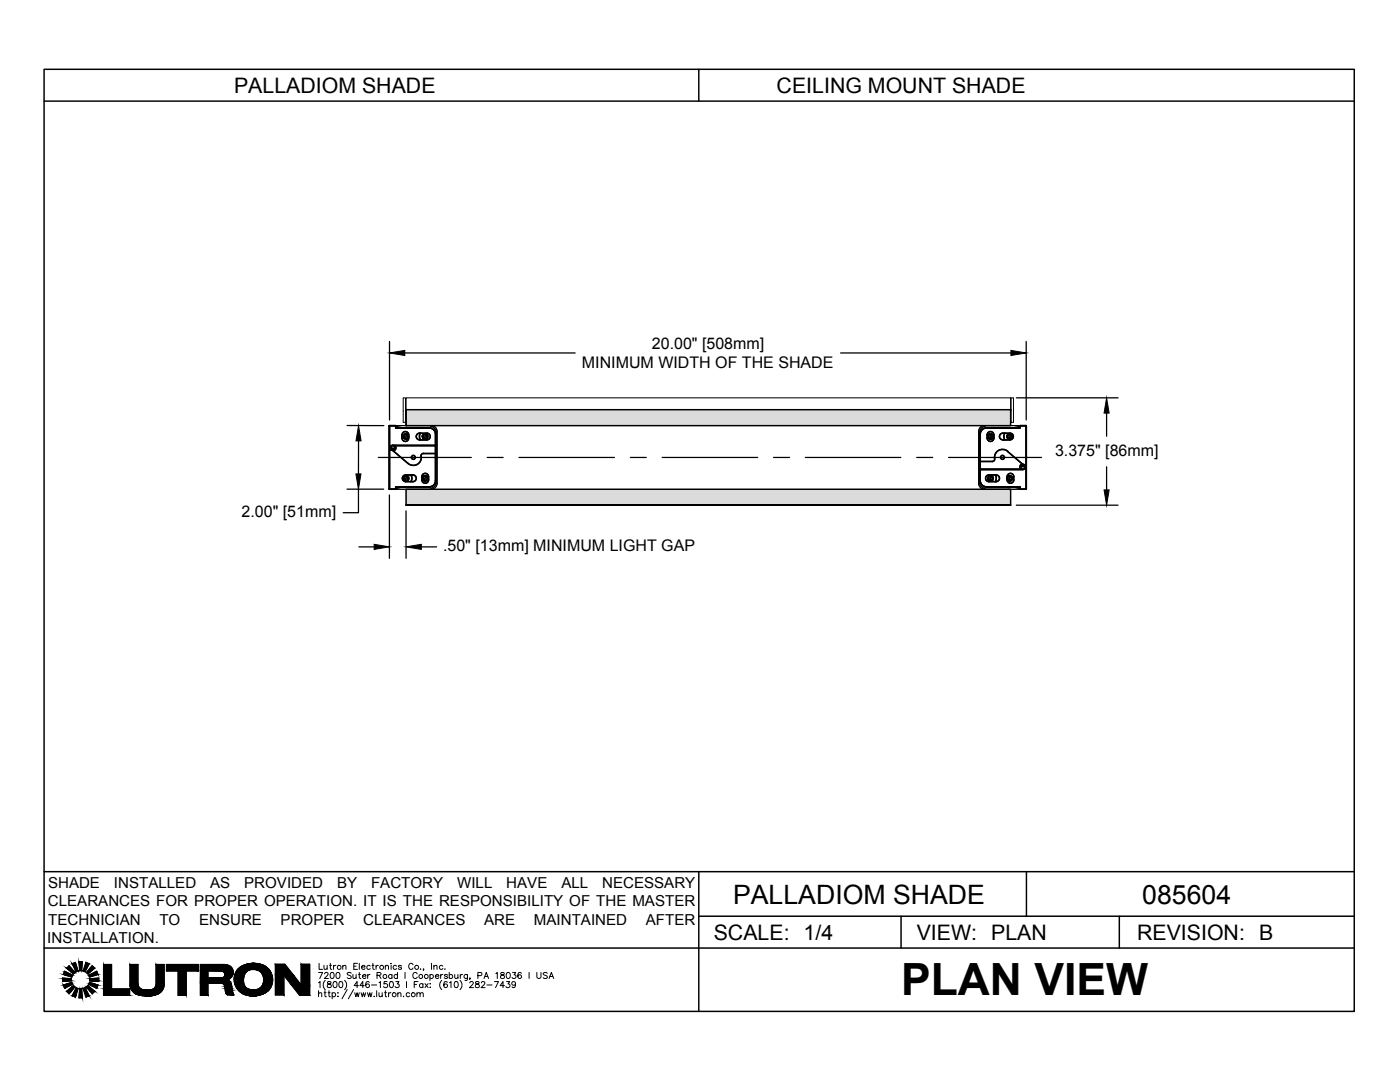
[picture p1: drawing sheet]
<svg xmlns="http://www.w3.org/2000/svg" width="279mm" height="216mm" viewBox="0 0 279 216" stroke-linecap="round" stroke-linejoin="round" font-family="sans-serif">
<!-- layer: SHADE-BRACKET_SCREW -->
<g fill="none" stroke="#000" stroke-width=".2">
<path d="M80.4 95.3v.1M80.5 95.4h.1M80.5 87v.1M80.7 95a.45 .45 0 0 0 0 .7M80.7 86.6a.43 .43 0 0 0 0 .7M80.7 95.5h.3l-.1 .3M80.7 87.2h.3l-.1 .2M80.8 86.8a.48 .48 0 0 1 .6 .1 .48 .48 0 0 1-.1 .7 .48 .48 0 0 1-.6-.1l-.3-.5M81.1 95.1v.2h.3M81.1 86.7v.3h.3M81.2 95l.2 .2 .1 .2a.53 .53 0 0 1-.5 .6 .53 .53 0 0 1-.6-.6M81.2 95l-.4 .2"/>
<path d="M84.3 87h.1M84.3 87v.1M84.5 95a.45 .45 0 0 0 .1 .7M84.5 86.6a.43 .43 0 0 0 .1 .7M84.5 95.5h.3l-.1 .3M84.5 87.2h.3l-.1 .2M84.6 86.8a.5 .5 0 0 1 .7 .3 .5 .5 0 0 1-.4 .6 .5 .5 0 0 1-.6-.4v-.2M84.6 95.1v.1M84.6 86.7v.1M85 95.1l-.1 .2h.3M85 86.7l-.1 .3h.3M85 95l.2 .2 .1 .2a.53 .53 0 0 1-.6 .6 .53 .53 0 0 1-.4-.7"/>
<path d="M85 95l-.4 .1M197.3 95.6h.3v.2M197.3 87.2h.3v.3M197.8 95.1l-.1 .3h.3M197.8 86.7l-.1 .3h.3M197.9 95.8l-.3 .1M197.9 87.4l-.3 .1M198 95.3a.45 .45 0 0 1 0 .7M198 86.9a.45 .45 0 0 1 0 .7M198 95.7l-.1 .1M198 87.3l-.1 .1M198.3 95.6a.52 .52 0 0 0-.4-.7 .52 .52 0 0 0-.6 .3 .52 .52 0 0 0 .2 .7"/>
<path d="M198.3 87.2a.52 .52 0 0 0-.4-.6 .52 .52 0 0 0-.6 .3 .52 .52 0 0 0 .2 .6M201.1 95.6h.4l-.1 .2M201.1 87.2h.4l-.1 .3M201.6 95.1l-.1 .3h.3M201.6 86.7l-.1 .3h.3M201.8 95.7l-.4 .2M201.8 87.3l-.1 .1M201.8 95.3a.48 .48 0 0 1 0 .7M201.8 86.9a.48 .48 0 0 1 0 .7M202.1 87.1a.52 .52 0 0 0-.5-.6 .52 .52 0 0 0-.5 .4 .52 .52 0 0 0 .4 .6l.2-.1M202.1 95.5a.52 .52 0 0 0-.4-.6 .52 .52 0 0 0-.6 .3 .52 .52 0 0 0 .3 .7M202.1 87.2h.1"/>
<path d="M202.1 95.5v.1M202.1 95.4v.1M202.1 87.1v.1"/>
<circle cx="81.1" cy="95.4" r=".37"/>
<circle cx="81.1" cy="87.1" r=".37"/>
<circle cx="81.1" cy="95.4" r=".6"/>
<circle cx="81.1" cy="87.1" r=".6"/>
<circle cx="84.9" cy="95.4" r=".37"/>
<circle cx="84.9" cy="87.1" r=".37"/>
<circle cx="84.9" cy="87.1" r=".6"/>
<circle cx="84.9" cy="95.4" r=".6"/>
<circle cx="197.7" cy="87.1" r=".37"/>
<circle cx="197.7" cy="95.5" r=".37"/>
<circle cx="197.7" cy="95.5" r=".6"/>
<circle cx="197.7" cy="87.1" r=".6"/>
<circle cx="201.5" cy="95.5" r=".37"/>
<circle cx="201.5" cy="87.1" r=".37"/>
<circle cx="201.5" cy="87.1" r=".6"/>
<circle cx="201.5" cy="95.5" r=".6"/>
</g>
<!-- layer: FABRIC-ROLL -->
<g fill="#dbdbdb" stroke="#dbdbdb" stroke-width=".2">
<path d="M81 81.8h120.7l-120.7 3.1zM81 84.9h120.7v-3.1z"/>
<path d="M81 97.6h120.7l-120.7 3.2zM81 100.8h120.7v-3.2z"/>
</g>
<path d="M81 81.8h120.7v3.1h-120.7zM81 81.8v3.1M81 100.8h120.7h-120.7v-3.2h120.7v3.2" fill="none" stroke="#000" stroke-width=".3"/>
<!-- layer: HEMBAR -->
<path d="M81 81.8v-2.4h120.7v2.4" fill="none" stroke="#000" stroke-width=".2"/>
<!-- layer: HEMBAR-ENDCAP -->
<path d="M80.5 79.4h.4v4.9h-.4zM80.9 79.5h.1M201.7 79.5h.1M201.8 79.4h.5v4.9h-.5zM80.9 84.1h.1M80.9 82h.1M80.9 81.7h.1M201.7 84.1h.1M201.7 82h.1M201.7 81.7h.1" fill="none" stroke="#000" stroke-width=".2"/>
<!-- layer: SHADE-BRACKET -->
<g fill="none" stroke="#000" stroke-width=".3">
<path d="M77.7 97.6v-12.7v12.7M77.7 84.9h1.3zM77.7 97.6h1.3M78 89v.7M78.1 89.8h.1M78.4 89.9l3 2.6M78.4 88.9h8.5M78.4 88.9a.5 .5 0 0 0-.5 .5 .5 .5 0 0 0 .5 .5M78.5 89.5h-.4v.3M78.5 89.7v.1M78.6 89.6h.1M78.6 89.6l-.4 .2"/>
<path d="M78.6 89.6l-.5 .2M78.8 89.1v.5M78.8 88.9a.65 .65 0 0 1-.3 1.1M79 85.3l6.7 .1a1.17 1.17 0 0 1 1.2 1.2v9.3a1.21 1.21 0 0 1-1.2 1.2h-6.7v.5M79 84.9v.5M80.2 86.8v.6a.67 .67 0 0 0 .7 .7 .67 .67 0 0 0 .7-.7M81.6 86.8a.67 .67 0 0 0-.7-.7 .67 .67 0 0 0-.7 .7M82 94.8a1.15 1.15 0 0 1 0 1.3M82.4 94.8h-1.4a.67 .67 0 0 0-.7 .6 .67 .67 0 0 0 .7 .7h1.4M82.4 94.8a.67 .67 0 0 1 .7 .6 .67 .67 0 0 1-.7 .7M83.7 86.5h1.5M83.7 86.4a.67 .67 0 0 0-.6 .7 .67 .67 0 0 0 .6 .7h1.5"/>
<path d="M83.9 86.4a1.15 1.15 0 0 0 0 1.4M84.1 91a1.6 1.6 0 0 1-.8 1.7 1.6 1.6 0 0 1-1.8-.2M84.2 95.1v.7a.67 .67 0 0 0 .7 .6 .67 .67 0 0 0 .6-.6v-.7M84.2 95.1a.67 .67 0 0 1 .7-.6 .67 .67 0 0 1 .6 .6M84.5 90.5h2.4M84.5 90.5a.48 .48 0 0 0-.5 .5M85.2 86.4a.67 .67 0 0 1 .7 .7 .67 .67 0 0 1-.7 .7M195.6 93.7h.1M196.8 97.1h6.7l.1 .5h1.2M196.8 85.4a1.21 1.21 0 0 0-1.2 1.2v9.4a1.22 1.22 0 0 0 1.2 1.1M197 86.8v.6a.67 .67 0 0 0 .7 .7 .67 .67 0 0 0 .6-.7v-.6M197 86.8a.67 .67 0 0 1 .7-.7 .67 .67 0 0 1 .6 .7"/>
<path d="M197.4 96.1h1.4M197.4 94.8h1.4M197.4 94.8a.67 .67 0 0 0-.7 .6 .67 .67 0 0 0 .7 .7M198.5 91.5a.48 .48 0 0 1-.5 .6h-2.4M198.6 94.8a1.15 1.15 0 0 1 0 1.3M198.8 94.8a.67 .67 0 0 1 .7 .6 .67 .67 0 0 1-.7 .7M200.1 86.5h1.5M200.1 86.4a.67 .67 0 0 0-.6 .7 .67 .67 0 0 0 .6 .7h1.5a.68 .68 0 0 0 .6-.7 .68 .68 0 0 0-.6-.7M200.6 86.4a1.15 1.15 0 0 0 0 1.4M201 95.1a.67 .67 0 0 1 .7-.6 .67 .67 0 0 1 .6 .6M201.1 90.1l3.1 2.6M201.1 90.1a1.6 1.6 0 0 0-1.8-.2 1.6 1.6 0 0 0-.8 1.6"/>
<path d="M202.3 95.1v.7a.67 .67 0 0 1-.6 .6 .67 .67 0 0 1-.7-.6M203.6 97.6h1.2M203.6 85.3l-6.8 .1M203.8 92.9v.5M203.8 93.3v.1M203.9 92.9h.1M204 92.8h.1M204 92.5a.65 .65 0 0 0-.2 1.2M204.2 92.7a.5 .5 0 0 1 .5 .5 .5 .5 0 0 1-.5 .5M204.2 93.7h-8.6h8.6M204.3 92.7l-.4 .2M204.4 92.8h.1"/>
<path d="M204.4 92.8l-.5 .1M204.4 92.8v.3h-.3M204.5 92.8v.7M204.8 84.9h-1.2M204.8 84.9h-1.2v.5M204.8 84.9v12.7"/>
<circle cx="78.4" cy="89.4" r=".48"/>
<circle cx="82.5" cy="91.3" r=".39"/>
<circle cx="200.1" cy="91.3" r=".39"/>
<circle cx="204.2" cy="93.2" r=".48"/>
</g>
<!-- layer: SUB-BRACKET -->
<g fill="none" stroke="#000" stroke-width=".2">
<path d="M79 85.3l6.7 .1a1.2 1.2 0 0 1 1.2 1.2v9.3a1.23 1.23 0 0 1-1.2 1.3l-6.7-.1v.5h7M79 97.4h.1M79.2 85.2h.1M79.2 97.4h.1M79.3 97.4h-.3M79.3 85.2l-.3-.1 1.6 .3h5.2l.2-.3a1.15 1.15 0 0 1 1.1 1.2v10a.94 .94 0 0 1-1.2 1v-.1M85.1 85.4h.1M85.1 97.2h.1M85.7 85.4h.1M85.7 97.2h.1M85.8 97.2h.1M85.8 97.2h-5.2l-1.6 .2"/>
<path d="M86 84.9h-7v.5M86 84.9a1.2 1.2 0 0 1 1.2 1.2v10.3a1.2 1.2 0 0 1-1.2 1.2M86.9 88.9h.1M196.4 85.1a1.2 1.2 0 0 0-.9 1.2v9.9a1.2 1.2 0 0 0 .9 1.2M196.5 85.1l.2 .3h5.3l1.5-.2M196.7 97.2h5.3l1.6 .2M196.7 97.2h.1M196.7 97.2l-.2 .2M196.8 85.4a1.2 1.2 0 0 0-1.2 1.2v9.3a1.2 1.2 0 0 0 1.2 1.2M196.9 85.4h.1M196.9 97.2h.1M197.4 85.4h.1"/>
<path d="M197.4 97.2h.1M203.2 97.4h.3M203.2 85.2h.3M203.3 85.2h.1M203.3 97.4h.1M203.5 85.2h.1M203.6 85.4v-.5h-7.1a1.2 1.2 0 0 0-1.2 1.2v10.3a1.2 1.2 0 0 0 1.2 1.2h7.1l-.1-.5-6.7 .1M203.6 85.3l-6.8 .1M203.6 85.2h-.1"/>
</g>
<!-- layer: BORDER -->
<path d="M8.8 13.8h261.5v188h-261.5zM139.5 13.8v6.4M8.8 20.2h261.5M8.8 173.9h261.4M139.5 173.9v27.9M204.8 173.9v8.9M8.8 189.2h261.5M139.5 182.8h130.8M179.8 182.8v6.4M223.4 182.8v6.4" fill="none" stroke="#000" stroke-width=".3"/>
<!-- layer: TEXT -->
<g fill="none" stroke="#000" stroke-width=".2">
<path d="M63.6 194h.8l-.6 1.2M63.6 196.1l.3-.2v1.2M63.6 198.3l.1-.2h.4l.1 .8M63.6 197.7v1.2M63.7 192.2v1.2h.7M64.7 192.6v.8h.3l.3-.2M64.7 198.1h.4M64.8 194.3l.2-.3h.2l.3 .3-.2 .4-.6 .5h.8M64.8 197.7v1l.3 .2M64.9 195.6a1.24 1.24 0 0 0 0 1.9M65.3 192.6v.8M65.4 195.9v.4l.5 .1 .2 .3a.4 .4 0 0 1-.4 .4 .4 .4 0 0 1-.4-.4l.8-.6-.1-.2z"/>
<path d="M65.5 198.1h.4M65.7 197.7v1l.2 .2M65.8 192.6h.4M65.9 192.2v1l.1 .2h.2M66.1 194.1a.59 .59 0 0 1 .7 .4 .59 .59 0 0 1-.4 .7l-.5-.2v-.5zM66.3 198.3a.39 .39 0 0 1 .6-.1 .39 .39 0 0 1 0 .6 .39 .39 0 0 1-.6-.1M66.3 198.1v1.2M66.6 192.6v.8M66.6 195.9h.2a.63 .63 0 0 1 .5 .6 .63 .63 0 0 1-.5 .6 .78 .78 0 0 1-.2-1.2zM67 192.6l-.3 .1-.1 .3M67.2 194.1a.59 .59 0 0 1 .7 .4 .59 .59 0 0 1-.4 .7h-.1a.77 .77 0 0 1-.2-1.1zM67.4 198.1h.1z"/>
<path d="M67.4 198.8h.1zM67.8 195.9a.6 .6 0 0 1 .7 .4 .6 .6 0 0 1-.4 .8l-.4-.3-.1-.4zM68.4 192.9l.3-.3 .3 .1v.7M68.4 192.6v.8M68.8 195.6a1.24 1.24 0 0 1 0 1.9M69.3 197.4l-1 1.9M70.1 194.2l-.3-.2-.5 .2 .1 .3 .7 .4v.2l-.3 .1-.5-.1M70.4 194.4l.1 .8h.3l.3-.2M70.6 197.4l-1.1 1.9M70.6 192.8h.5M70.8 198.1l.2 .8 .3-.8 .2 .8 .2-.8M71.1 194.4v.8"/>
<path d="M71.3 192.2h-.7v1.2h.7M71.5 196.7h-.8l.6-.8v1.2M71.5 194.4h.4M71.7 194v1l.3 .2M71.7 192.2v1.2M72.1 198.1l.2 .8 .2-.8 .2 .8 .3-.8M72.2 193h.6a.4 .4 0 0 0-.5-.3 .4 .4 0 0 0-.2 .6 .4 .4 0 0 0 .6 .1l.1-.1M72.3 194.8h.7a.39 .39 0 0 0-.5-.2 .39 .39 0 0 0-.2 .5 .39 .39 0 0 0 .6 .1l.1-.1M72.7 196.7h-.9l.6-.8v1.2M73.3 198.1l.3 .8 .2-.8 .2 .8 .2-.8M73.4 194.4v.8M73.7 196l-.1-.1a.6 .6 0 0 0-.7 .5 .6 .6 0 0 0 .4 .7 .38 .38 0 0 0 .4-.4 .38 .38 0 0 0-.3-.4 .38 .38 0 0 0-.4 .4"/>
<path d="M73.8 194.4l-.2 .1-.2 .3M73.9 192.8a.38 .38 0 0 0-.6-.1 .38 .38 0 0 0 0 .6 .38 .38 0 0 0 .6 0M74.1 196.5h1.1M74.2 192.6h.4M74.4 192.2v1l.1 .2h.2M74.6 198.8h.1M75 192.6v.8M75.2 197.7v1.2M75.2 194.6l.7-.1 .1-.4-.8-.1v1.2M75.5 192.6l-.3 .1-.2 .3M75.6 196.1l.3-.2v1.2M75.6 198.1l.1 .7 .3 .1 .3-.2"/>
<path d="M75.6 194.6l.4 .6M76.3 198.1v.8M76.7 198.1h.4M76.9 192.9l.3-.3 .3 .1v.7M76.9 192.6v.8M76.9 197.7v1l.1 .1 .2 .1M77.3 195.9h-.6l-.1 .5a.44 .44 0 0 1 .7 0 .44 .44 0 0 1-.1 .6 .44 .44 0 0 1-.6-.2M77.5 198.1v.8M77.9 195.9a.6 .6 0 0 1 .7 .4 .6 .6 0 0 1-.4 .8l-.4-.3-.1-.4zM78 198.1h-.3l-.2 .3M78.1 192.2v.1zM78.1 192.6v.8"/>
<path d="M78.2 194.6a.38 .38 0 0 0-.5 0 .38 .38 0 0 0 0 .5 .38 .38 0 0 0 .5 0M78.2 194.4v.8M79 195.9h.6l-.3 .4a.41 .41 0 0 1 .3 .7 .41 .41 0 0 1-.7-.2M79.2 192.8a.39 .39 0 0 0-.6-.1 .39 .39 0 0 0 0 .6 .39 .39 0 0 0 .6 0M79.3 194.6a.38 .38 0 0 0-.5 0 .38 .38 0 0 0 0 .5 .38 .38 0 0 0 .5 0M79.3 194v1.2M79.4 198.3l.2-.2h.4v.8M79.4 198.1v.8M80.1 192.8l-.2-.2-.4 .2 .6 .3v.3h-.4l-.2-.1M80.6 198.8h.1M80.8 194v1.2M81.1 195.9v1.2"/>
<path d="M81.8 198.3a.39 .39 0 0 0-.6-.1 .39 .39 0 0 0 0 .6 .39 .39 0 0 0 .6-.1M82.4 192.5a.49 .49 0 0 0-.6-.2 .49 .49 0 0 0-.2 .7 .45 .45 0 0 0 .3 .4 .45 .45 0 0 0 .5-.2M82.7 196.4h.4M83.2 198.3l.2-.2h.4v.8M83.2 198.1v.8M83.3 194.3a.49 .49 0 0 0-.7-.2 .49 .49 0 0 0-.2 .7 .45 .45 0 0 0 .3 .5 .45 .45 0 0 0 .6-.3M83.4 195.9h-.7v1.2M83.8 198.3l.2-.2h.4l.1 .8M83.9 193.3l.1 .1M84.4 196.4a.39 .39 0 0 0-.6 0 .39 .39 0 0 0 0 .6 .39 .39 0 0 0 .6-.1M84.4 196.3v.8M84.6 193.4h-.2h.2l-.2 .3"/>
<path d="M84.8 196.3l.6 .8M85.4 196.3l-.6 .8M85.8 194.6a.38 .38 0 0 1 .6 0 .38 .38 0 0 1 0 .5 .38 .38 0 0 1-.6 0M85.8 197h.1zM85.8 194.4v1.3M85.8 196.3v.1zM86.1 192.2v1.2M86.6 192.9l.3-.3 .3 .1v.7M86.6 192.6v.8M86.9 194.8h.7a.39 .39 0 0 0-.6-.2 .39 .39 0 0 0-.1 .5 .39 .39 0 0 0 .6 .1l.1-.1M87.9 194.4v.8M88.2 195.6a1.24 1.24 0 0 0 0 1.9"/>
<path d="M88.4 194.4l-.3 .1-.2 .3M88.4 192.8a.39 .39 0 0 0-.6-.1 .39 .39 0 0 0 0 .6 .39 .39 0 0 0 .6 0M88.8 193.3l.1 .1M89.3 196l-.1-.1a.6 .6 0 0 0-.7 .4 .6 .6 0 0 0 .4 .8 .37 .37 0 0 0 .4-.4 .37 .37 0 0 0-.3-.4 .37 .37 0 0 0-.4 .4M89.3 194.6l-.2-.2-.4 .1v.2l.4 .1 .2 .3-.2 .1-.4-.1M89.7 194.6a.39 .39 0 0 1 .5 0 .39 .39 0 0 1 0 .5 .39 .39 0 0 1-.5 0M89.7 194v1.2M89.7 196.1l.3-.2v1.2M90.8 194.4v.8h.3l.3-.2M90.8 195.9a.6 .6 0 0 1 .7 .5 .6 .6 0 0 1-.4 .7h-.1a.8 .8 0 0 1-.2-1.2zM91.4 194.4v.8M91.8 195.6a1.24 1.24 0 0 1 0 1.9"/>
<path d="M91.9 194.4v.8M92.3 194.4l-.3 .1-.1 .3M93.3 194.4l-.1 1.1-.4 .1M93.3 194.6a.39 .39 0 0 0-.6 0 .39 .39 0 0 0 0 .5 .39 .39 0 0 0 .6 0M93.8 196.1l.1-.2h.3l.3 .3-.8 .9h.8M93.8 195.2h-.1h.1l-.1 .3M95 195.9v.4l.5 .1 .2 .3a.4 .4 0 0 1-.4 .4 .4 .4 0 0 1-.4-.4l.7-.6-.1-.2zM95.4 194.7l.7-.1v-.5l-.7-.1v1.2M96.1 196.1l.1-.2h.3l.3 .3-.8 .9h.8M96.6 195.2l.4-1.2 .5 1.2M96.8 194.8h.5M97.2 196.5h1"/>
<path d="M98.7 195.9h.8l-.6 1.2M98.9 194.3l.3-.3v1.2M100 194.1v.3a.5 .5 0 0 1 .5 .2 .5 .5 0 0 1 .1 .6h-.6a.5 .5 0 0 1 0-.6 .5 .5 0 0 1 .6-.2v-.3zM100.7 196.7h-.9l.6-.8v1.2M101.1 195.9h.6l-.3 .4a.4 .4 0 0 1 .3 .7 .4 .4 0 0 1-.7-.2M101.2 194.1a.59 .59 0 0 1 .7 .4 .59 .59 0 0 1-.4 .7h-.1a.73 .73 0 0 1-.2-1.1zM102.3 194h.6l-.3 .5a.4 .4 0 0 1 .3 .7 .4 .4 0 0 1-.7-.2M102.9 196.3a.38 .38 0 0 1-.5 .3 .38 .38 0 0 1-.2-.6 .38 .38 0 0 1 .6 0l.1 .3a.58 .58 0 0 1-.5 .8l-.2-.2M104 194.2l-.2-.2a.58 .58 0 0 0-.5 .7 .58 .58 0 0 0 .6 .5 .37 .37 0 0 0 0-.7 .37 .37 0 0 0-.6 .3M105.6 194v1.2M107.1 194v.9l.4 .3 .4-.1 .1-1.1M109.2 194.2l-.3-.2-.5 .2 .1 .3 .7 .4v.2l-.3 .1-.5-.1"/>
<path d="M109.6 195.2l.4-1.2 .5 1.2M109.7 194.8h.6"/>
<circle cx="67.7" cy="193" r=".4"/>
<circle cx="76.2" cy="193" r=".4"/>
<circle cx="76.8" cy="194.8" r=".4"/>
<circle cx="78.7" cy="198.5" r=".4"/>
<circle cx="82.5" cy="198.5" r=".4"/>
<circle cx="83.2" cy="193" r=".4"/>
<circle cx="84" cy="194.8" r=".4"/>
<circle cx="85.1" cy="194.8" r=".4"/>
</g>
<g fill="none" stroke="#000" stroke-width=".25">
<path d="M77.7 68.1v15.7M80.8 70.4h34M167.8 70.4h34M202.8 79.4h20.3M204.8 68.1v15.7M69.3 97.6h7.3M69.3 84.9h7.3M71.5 97.6v4.7h-3M71.6 88l-.1 6.6M75.5 91.3h18.6M77.7 98.8v12.6M97.2 91.3h3.2"/>
<path d="M103.6 91.3h19M125.8 91.3h3.2M132.2 91.3h19M154.4 91.3h3.2M160.7 91.3h19.1M183 91.3h3.1M189.3 91.3h18.5M220.8 82.4v4.6M220.8 93.1v4.7M71.6 109.1h3.1M81 101.9v9.5M84.1 109.1h3"/>
<path d="M202.8 100.8h20.3M12.5 195.2l1.8 .1v.4l-1.8 .1zM12.7 196.6l1.6-.6 .2 .4-1.6 .8zM12.9 193.8l1.6 .8-.2 .4-1.6-.6zM13.3 197.8l1.4-1.2 .2 .3-1.1 1.4zM13.3 193.2l.5-.5 1.1 1.4-.2 .2zM14.4 192.3l.6-.2 .6 1.6-.4 .2zM15.2 197.1l.4 .2-.6 1.7-.6-.3zM15.8 191.9h.6l-.1 1.8h-.4zM15.9 197.3h.4l.1 1.8h-.6zM16.6 197.3l.4-.2 .8 1.6-.6 .3zM17.2 192.1l.6 .2-.8 1.6-.4-.2z"/>
<path d="M17.2 196.9l.3-.3 1.4 1.2-.5 .5zM17.7 194.6l1.6-.8 .3 .6-1.7 .6zM17.9 196l1.7 .6-.3 .6-1.6-.8zM17.9 195.3l1.8-.1v.6l-1.8-.1zM18.4 192.7l.5 .5-1.4 1.1-.3-.2zM20.7 192.5h1.6v4.8h3.6v1.3h-5.2zM25.9 192.5h1.6v3.9a1.37 1.37 0 0 0 1.6 1.2l1.2-.1a1.15 1.15 0 0 0 .9-1.1v-3.9h1.6v4l-.3 .8-.4 .6a3.6 3.6 0 0 1-2.7 .8h-.6a2.44 2.44 0 0 1-2.9-2.3zM33.2 192.5h6.4v1.2h-2.4v4.9h-1.6v-4.9h-2.4zM40 192.5h4.9l.6 .1a1.52 1.52 0 0 1 1 1.6 1.52 1.52 0 0 1-1.3 1.3v.2h.2a.88 .88 0 0 1 .8 1.1l.2 1 .3 .7h-1.3a2.34 2.34 0 0 1-.6-1.8l-.1-.3-.4-.2h-2.8v2.4h-1.5zM41.5 193.7h2.2a.77 .77 0 0 1 1 .3 .77 .77 0 0 1-.1 1l-.6 .2-2.5-.1zM47.4 193.4a4.4 4.4 0 0 1 6.6 .6l.4 1v.7l-.1 .8-.5 .8a4.2 4.2 0 0 1-6.8-.7l-.2-.8v-.9l.2-.8zM49.2 193.9a2.09 2.09 0 0 1 3 .3 2.09 2.09 0 0 1-.5 3 2.09 2.09 0 0 1-3-.8l-.1-1.2 .3-.9z"/>
<path d="M55 192.4h1.8l3.3 4.2v-4.2h1.7v6.2h-2l-3.1-4v3.9h-1.7z"/>
</g>
<g fill="#000" stroke="#000" stroke-width=".2">
<path d="M77.7 70.4l3.1-.5v1zM201.8 69.9l3 .5-3 .5zM71 94.6h1l-.5 3zM71.6 84.9l.5 3.1h-1.1zM220.8 79.4l.6 3h-1.1zM220.3 97.8h1.1l-.6 3zM74.7 108.6l3 .5-3 .5zM81 109.1l3.1-.5v1zM12.5 195.2l1.8 .1h-1.8zM12.5 195.7h1.8l-1.8 .1zM12.9 197.1h.2zM12.9 193.8l.2 .1z"/>
<path d="M13.2 194.6h1.3l-.2 .4zM13.3 197.8h.9l-.4 .5zM13.8 192.7l.4 .5h-.9zM13.2 196.4l1.1-.4 .2 .4zM14.3 194.1h.6l-.2 .2zM14.4 198.7h.7l-.1 .3zM14.3 196.9l.4-.3 .2 .3zM14.4 192.3l.6-.2 .1 .2zM15.2 193.8h.2zM15.2 197.1l.2 .1zM16.6 197.3h.5l.7 1.4zM16.8 193.8h.2z"/>
<path d="M16.8 197.2h.2zM17.2 192.1l.6 .2h-.7zM17.2 196.9h.7l1 .9zM17.2 196.9l.3-.3 .4 .3zM17.9 196l1.1 .4h-1.3zM17.9 195.3h1.8v.4zM18 193.2h.9l-1 .9zM18 194.4h1.6l-.6 .2zM18 196.6h1.6l-.3 .5zM18.4 192.7l.5 .5h-.9zM19.1 193.9h.2zM17.9 195.3l1.8-.1v.1z"/>
<path d="M26.4 197.7h5.9zM29.5 198.7h.5zM44.6 194h1.9zM44.5 192.5h.3zM50.2 198.7h.7zM50.3 192.2h.6z"/>
<path d="M12.9 193.9l1.2 .5zM12.9 193.9l1.2 .5h-1.4z"/>
<path d="M12.7 194.4l1.8 .2-.4-.2zM12.7 194.4l1.8 .2h-1.3z"/>
<path d="M12.7 196.6l.4 .5 1-.5zM12.7 196.6l.4 .5h-.2z"/>
<path d="M13.3 193.2l1.6 .9-.7-.9zM13.3 193.2l1.6 .9h-.6z"/>
<path d="M12.5 195.3l1.8 .4v-.4zM12.5 195.3l1.8 .4h-1.8z"/>
<path d="M13.2 196.4l.9 .2 .4-.2zM12.7 196.6l.5-.2 .9 .2z"/>
<path d="M14.3 196.9l-.1 .9 .7-.9zM13.3 197.8l1-.9-.1 .9z"/>
<path d="M14.4 192.3l1.2 1.4-.5-1.4zM14.4 192.3l1.2 1.4h-.5z"/>
<path d="M15.2 197.2l.4 .1zM15.2 197.2l.4 .1z"/>
<path d="M15.1 193.7h.5zM15.1 193.7l.3 .1z"/>
<path d="M15.1 197.3v1.4l.5-1.4zM15.1 197.3v1.4h-.7z"/>
<path d="M15.9 197.3l.5 1.8-.1-1.8zM15.9 197.3l.5 1.8h-.6z"/>
<path d="M15.8 191.9l.5 1.8 .1-1.8zM15.8 191.9l.5 1.8h-.4z"/>
<path d="M16.6 197.3l.5 1.4h.7zM17.1 198.7h.7l-.6 .3z"/>
<path d="M16.8 197.2l.3 .1zM16.6 197.3h.5z"/>
<path d="M16.6 193.7h.5zM16.6 193.7l.4 .1z"/>
<path d="M17.2 196.9l.8 .9h.9zM18 197.8h.9l-.5 .5z"/>
<path d="M17.1 192.3v1.4l.7-1.4zM17.1 192.3v1.4h-.5z"/>
<path d="M17.9 195.3v.4h1.8zM17.9 195.7h1.8v.1z"/>
<path d="M18 193.2l-.8 .9h.7zM17.2 194.1h.7l-.4 .2z"/>
<path d="M17.7 194.6h1.3l-1-.2zM17.7 194.6h1.3l-1.1 .4z"/>
<path d="M18 196.6l1.3 .5zM19.1 197.1h.2z"/>
<path d="M17.7 196.4l1.9 .2-.6-.2zM17.7 196.4l1.9 .2h-1.6z"/>
<path d="M19.1 193.9l.5 .5-.3-.5zM18 194.4l1.1-.5 .5 .5z"/>
<path d="M20.7 192.5l1.6 4.8v-4.8zM20.7 192.5l1.6 4.8h-1.6z"/>
<path d="M20.7 197.3l5.2 1.3v-1.3zM20.7 197.3l5.2 1.3h-5.2z"/>
<path d="M26.8 198.1h5zM26.8 198.1h5z"/>
<path d="M25.9 192.5l1.6 3.9v-3.9zM25.9 192.5l1.6 3.9h-1.6z"/>
<path d="M25.9 196.4l1.6 .1v-.1zM25.9 196.4l1.6 .1h-1.5z"/>
<path d="M26 196.5l1.6 .2-.1-.2zM26 196.5l1.6 .2h-1.6z"/>
<path d="M26 196.7h1.6zM26 196.7h1.6z"/>
<path d="M26 196.7l1.6 .1v-.1zM26 196.7l1.6 .1h-1.6z"/>
<path d="M26 196.8l1.7 .2-.1-.2zM26 196.8l1.7 .2h-1.7zM26 197h1.7zM26 197h1.7z"/>
<path d="M26 197l1.9 .2-.2-.2zM26 197l1.9 .2h-1.8z"/>
<path d="M26.1 197.2h1.9zM26.1 197.2h1.9z"/>
<path d="M26.1 197.2l2.1 .1zM26.1 197.2l2.1 .1h-2z"/>
<path d="M26.2 197.3l2.3 .2-.3-.2zM26.2 197.3l2.3 .2h-2.3z"/>
<path d="M26.2 197.5h2.3zM26.2 197.5h2.3z"/>
<path d="M26.2 197.5h2.5zM26.2 197.5h2.5z"/>
<path d="M26.3 197.5l3.1 .1zM26.3 197.5l3.1 .1z"/>
<path d="M26.3 197.6h3.3zM26.3 197.6h3.3z"/>
<path d="M29.4 198.7h.6zM29.4 198.7h.6z"/>
<path d="M28.9 198.7h1.3zM28.9 198.7h1.1z"/>
<path d="M28.8 198.7h1.4zM28.8 198.7h1.4z"/>
<path d="M28.3 198.7h2.2zM28.3 198.7h1.9z"/>
<path d="M28.2 198.6h2.3zM28.2 198.6l2.3 .1z"/>
<path d="M27.9 198.6h2.9zM27.9 198.6h2.6z"/>
<path d="M27.9 198.6h2.9zM27.9 198.6h2.9z"/>
<path d="M31 197h1.7zM31 197h1.7z"/>
<path d="M27.6 198.5h3.4zM27.6 198.5l3.2 .1z"/>
<path d="M27.6 198.5h3.5zM27.6 198.5h3.4z"/>
<path d="M27.3 198.4h4zM27.3 198.4l3.8 .1z"/>
<path d="M27.3 198.4h4zM27.3 198.4h4z"/>
<path d="M27.1 198.3l4.2 .1 .3-.1zM27.1 198.3l4.2 .1h-4z"/>
<path d="M27.1 198.3h4.5zM27.1 198.3h4.5z"/>
<path d="M26.8 198.1l4.8 .2 .2-.2zM26.8 198.1l4.8 .2h-4.5z"/>
<path d="M26.6 197.9l5.2 .2 .3-.2zM26.6 197.9l5.2 .2h-5z"/>
<path d="M26.4 197.7l5.7 .2 .2-.2zM26.4 197.7l5.7 .2h-5.5zM26.6 197.9h5.5zM26.6 197.9h5.5z"/>
<path d="M30 197.6h2.4zM29.6 197.6h2.8z"/>
<path d="M26.3 197.6l6 .1 .1-.1zM26.3 197.6l6 .1h-5.9zM26.4 197.7h5.9z"/>
<path d="M30.3 197.5h2.1zM30.2 197.5h2.2z"/>
<path d="M30.2 197.5h2.2zM30 197.6h2.4z"/>
<path d="M30.5 197.4l1.9 .1 .1-.1zM30.3 197.5l.2-.1 1.9 .1z"/>
<path d="M30.7 197.2l1.8 .2 .1-.2zM30.5 197.4l.2-.2 1.8 .2z"/>
<path d="M30.8 197.2h1.8zM30.7 197.2h1.9z"/>
<path d="M30.9 197.1l1.7 .1v-.1zM30.9 197.1l1.7 .1h-1.8z"/>
<path d="M31 197l1.6 .1 .1-.1zM31 197l1.6 .1h-1.7z"/>
<path d="M31.1 196.7h1.6zM31.1 196.7h1.6z"/>
<path d="M31.1 196.7l1.6 .3v-.3zM31.1 196.7l1.6 .3h-1.7z"/>
<path d="M31.2 192.5l1.6 3.9v-3.9zM31.2 192.5l1.6 3.9h-1.6z"/>
<path d="M31.2 196.4l1.5 .3 .1-.3zM31.2 196.4l1.5 .3h-1.6z"/>
<path d="M35.6 193.7l1.6 4.9v-4.9zM35.6 193.7l1.6 4.9h-1.6z"/>
<path d="M33.2 192.5l6.4 1.2v-1.2zM33.2 192.5l6.4 1.2h-6.4z"/>
<path d="M40 193.7l1.5 1.4v-1.4zM40 193.7l1.5 1.4h-1.5z"/>
<path d="M40 196.2l1.5 2.4v-2.4zM40 196.2l1.5 2.4h-1.5z"/>
<path d="M40 195.1l3.9 .1zM40 195.1l3.9 .1z"/>
<path d="M40 192.5h5.1zM40 192.5h5.1z"/>
<path d="M45.1 198.1h1.4zM45.1 198.1h1.4z"/>
<path d="M40 192.5l5.4 .1zM40 192.5l5.4 .1z"/>
<path d="M40 195.5l5.2 .2v-.2zM40 195.5l5.2 .2h-5.2z"/>
<path d="M40 192.6l5.7 .1-.3-.1zM40 192.6l5.7 .1h-5.7z"/>
<path d="M40 195.7h5.5zM40 195.7h5.5z"/>
<path d="M40 195.7h5.7zM40 195.7h5.7z"/>
<path d="M40 195.4l5.2 .1 .3-.1zM40 195.4l5.2 .1h-5.2z"/>
<path d="M40 192.7l6 .2-.3-.2zM40 192.7l6 .2h-6z"/>
<path d="M40 195.7l5.9 .1zM40 195.7l5.9 .1z"/>
<path d="M40 195.3l5.5 .1 .3-.1zM40 195.3l5.5 .1h-5.5z"/>
<path d="M40 195.8l6 .2-.1-.2zM40 195.8l6 .2h-6z"/>
<path d="M44.1 195.1l1.8 .1zM43.9 195.2h2z"/>
<path d="M40 195.2l5.8 .1 .1-.1zM40 195.2l5.8 .1h-5.8z"/>
<path d="M40 192.9l6.2 .2-.2-.2zM40 192.9l6.2 .2h-6.2z"/>
<path d="M44.3 195.1h1.7zM44.1 195.1h1.8z"/>
<path d="M40 196l6.1 .2-.1-.2zM40 196l6.1 .2h-6.1zM40 196.2h6.1zM40 196.2h6.1z"/>
<path d="M44.5 195.1h1.5zM44.3 195.1h1.7z"/>
<path d="M44.5 195.1h1.6zM44.5 195.1h1.5z"/>
<path d="M44.2 196.2h1.9zM44.2 196.2h1.9z"/>
<path d="M44.4 196.2l1.7 .1zM44.4 196.2l1.7 .1z"/>
<path d="M44.7 195h1.4zM44.5 195.1h1.6z"/>
<path d="M44.5 196.3l1.7 .1-.1-.1zM44.5 196.3l1.7 .1z"/>
<path d="M44.7 196.4h1.5zM44.7 196.4h1.5z"/>
<path d="M44.7 196.4l1.5 .2v-.2zM44.7 196.4l1.5 .2h-1.4z"/>
<path d="M40 193.1l6.4 .2-.2-.2zM40 193.1l6.4 .2h-6.4z"/>
<path d="M44.8 196.6l1.4 .1v-.1zM44.8 196.6l1.4 .1h-1.4z"/>
<path d="M44.8 196.7l1.5 .2-.1-.2zM44.8 196.7l1.5 .2h-1.4z"/>
<path d="M44.8 194.8h1.5zM44.8 194.8h1.5z"/>
<path d="M44.8 194.8l1.3 .2 .2-.2zM44.8 194.8l1.3 .2h-1.4z"/>
<path d="M44.9 196.9h1.4zM44.9 196.9h1.4z"/>
<path d="M44.9 196.9l1.4 .4v-.4zM44.9 196.9l1.4 .4h-1.4z"/>
<path d="M44.9 197.3l1.5 .3-.1-.3zM44.9 197.3l1.5 .3h-1.4z"/>
<path d="M44.9 194.7l1.4 .1 .1-.1zM44.9 194.7l1.4 .1h-1.5z"/>
<path d="M45 197.6l1.4 .1zM45 197.6l1.4 .1z"/>
<path d="M45 197.7l1.4 .3v-.3zM45 197.7l1.4 .3h-1.4z"/>
<path d="M40 193.3l6.5 .3-.1-.3zM40 193.3l6.5 .3h-6.5z"/>
<path d="M44.9 194.6h1.5zM44.9 194.6l1.5 .1z"/>
<path d="M45 198l1.5 .1-.1-.1zM45 198l1.5 .1h-1.4z"/>
<path d="M44.9 194.4l1.6 .1zM44.9 194.4l1.6 .1z"/>
<path d="M44.9 194.5l1.5 .1 .1-.1zM44.9 194.5l1.5 .1h-1.5z"/>
<path d="M45.1 198.1l1.4 .2v-.2zM45.1 198.1l1.4 .2h-1.3z"/>
<path d="M40 193.6l6.5 .1v-.1zM40 193.6l6.5 .1h-6.5z"/>
<path d="M43.7 193.7h2.8zM43.7 193.7h2.8z"/>
<path d="M44.1 193.7l2.4 .1zM44.1 193.7l2.4 .1z"/>
<path d="M44.3 193.8l2.2 .1zM44.3 193.8l2.2 .1z"/>
<path d="M44.5 193.9l2 .1v-.1zM44.5 193.9l2 .1zM44.6 194h1.9z"/>
<path d="M44.8 194.1l1.7 .2v-.2zM44.8 194.1l1.7 .2h-1.6zM44.9 194.3h1.6zM44.9 194.3h1.6z"/>
<path d="M44.9 194.3l1.6 .1v-.1zM44.9 194.3l1.6 .1h-1.6z"/>
<path d="M44.7 194l1.8 .1v-.1zM44.7 194l1.8 .1h-1.7z"/>
<path d="M45.2 198.3h1.4zM45.2 198.3h1.4z"/>
<path d="M45.2 198.3l1.4 .1zM45.2 198.3l1.4 .1z"/>
<path d="M45.3 198.4l1.4 .1-.1-.1zM45.3 198.4l1.4 .1h-1.3z"/>
<path d="M46.7 195.4l1.9 .1zM46.7 195.4l1.9 .1z"/>
<path d="M46.7 195.5l1.9 .3v-.3zM46.7 195.5l1.9 .3h-1.8z"/>
<path d="M46.8 195.8l1.8 .1v-.1zM46.8 195.8l1.8 .1h-1.8z"/>
<path d="M46.8 195.9l1.8 .2v-.2zM46.8 195.9l1.8 .2h-1.8z"/>
<path d="M46.8 195.1h1.8zM46.8 195.1h1.8z"/>
<path d="M46.8 195.1l1.8 .3v-.3zM46.8 195.1l1.8 .3h-1.9z"/>
<path d="M46.8 196.1l1.9 .2-.1-.2zM46.8 196.1l1.9 .2h-1.8z"/>
<path d="M46.9 196.3l1.8 .2v-.2zM46.9 196.3l1.8 .2h-1.8zM46.9 196.5h1.8zM46.9 196.5h1.8z"/>
<path d="M46.8 194.7h1.9zM46.8 194.7h1.9z"/>
<path d="M46.8 194.7l1.8 .4 .1-.4zM46.8 194.7l1.8 .4h-1.8z"/>
<path d="M46.9 196.5l1.9 .2-.1-.2zM46.9 196.5l1.9 .2h-1.8z"/>
<path d="M46.9 194.5l1.8 .2 .1-.2zM46.9 194.5l1.8 .2h-1.9z"/>
<path d="M47 196.7l1.9 .1-.1-.1zM47 196.7l1.9 .1h-1.8z"/>
<path d="M46.9 194.4l1.9 .1v-.1zM46.9 194.4l1.9 .1h-1.9z"/>
<path d="M46.9 194.3h2zM46.9 194.3l1.9 .1z"/>
<path d="M47.1 196.8l1.8 .1zM47.1 196.8l1.8 .1z"/>
<path d="M47.1 196.9l1.9 .1-.1-.1zM47.1 196.9l1.9 .1h-1.8z"/>
<path d="M47 194.1l1.9 .2 .1-.2zM47 194.1l1.9 .2h-2z"/>
<path d="M47.2 197l2 .1zM47.2 197l2 .1h-2z"/>
<path d="M47 194h2.1zM47 194l2 .1z"/>
<path d="M47.1 194h2zM47.1 194h2z"/>
<path d="M47.2 197.1h2zM47.2 197.1h2z"/>
<path d="M47.3 197.1l2.1 .2-.2-.2zM47.3 197.1l2.1 .2h-2.1z"/>
<path d="M47.2 193.8l1.9 .2 .2-.2zM47.2 193.8l1.9 .2h-2z"/>
<path d="M47.3 197.3h2.2zM47.3 197.3h2.2z"/>
<path d="M47.2 193.7h2.2zM47.2 193.7l2.1 .1z"/>
<path d="M47.2 193.7h2.2zM47.2 193.7h2.2z"/>
<path d="M47.4 197.3l2.3 .1zM47.4 197.3l2.3 .1z"/>
<path d="M47.3 193.6h2.3zM47.3 193.6l2.1 .1h-2.2z"/>
<path d="M47.4 197.4h2.3zM47.4 197.4h2.3z"/>
<path d="M47.4 197.4l2.7 .1zM47.4 197.4l2.7 .1h-2.6z"/>
<path d="M47.4 193.5h2.4zM47.4 193.5l2.2 .1z"/>
<path d="M47.5 197.5h3zM47.5 197.5h3z"/>
<path d="M50.2 198.7h.6zM50.2 198.7h.6z"/>
<path d="M47.4 193.4h2.8zM47.4 193.4h2.9z"/>
<path d="M47.4 193.4h2.8zM47.4 193.4l2.4 .1h-2.4z"/>
<path d="M47.4 193.4h3.2zM47.4 193.4h2.9z"/>
<path d="M50.3 192.2h.7zM50.2 192.2h.8z"/>
<path d="M50.2 192.2l1 .1zM49.9 192.3h1.3z"/>
<path d="M49.9 198.7h1.3zM49.9 198.7h1z"/>
<path d="M49.9 192.3h1.4zM49.9 192.3h1.4z"/>
<path d="M49.8 198.7h1.5zM49.8 198.7h1.4z"/>
<path d="M49.9 192.3h1.7zM49.6 192.3h2z"/>
<path d="M49.5 198.6h2zM49.5 198.6l1.8 .1z"/>
<path d="M49.6 192.3h2zM49.5 192.3h2.1z"/>
<path d="M49.4 198.6h2.2zM49.4 198.6h2.1z"/>
<path d="M49.5 192.3l2.5 .1zM49.2 192.4h2.8z"/>
<path d="M49.2 198.6h2.6zM49.2 198.6h2.4z"/>
<path d="M49.1 198.5h2.8zM49.1 198.5l2.7 .1z"/>
<path d="M49.2 192.4h2.8zM49.2 192.4h2.8z"/>
<path d="M49.2 192.4l3.1 .1zM48.9 192.5l.3-.1 3.1 .1z"/>
<path d="M48.8 198.4l3.1 .1 .2-.1zM48.8 198.4l3.1 .1z"/>
<path d="M48.9 192.5h3.4zM48.9 192.5h3.4z"/>
<path d="M48.9 192.5l3.7 .1-.3-.1zM48.6 192.6l.3-.1 3.7 .1z"/>
<path d="M48.5 198.3l3.6 .1 .4-.1zM48.5 198.3l3.6 .1h-3.3z"/>
<path d="M48.5 198.3h4.1zM48.5 198.3h4z"/>
<path d="M48.6 192.6l4 .1zM48.6 192.6l4 .1z"/>
<path d="M48.5 192.7l4.4 .1-.3-.1zM48.3 192.8l.2-.1 4.4 .1z"/>
<path d="M48.3 192.8h4.6zM48.2 192.8h4.7z"/>
<path d="M48.2 198.1l4.4 .2 .3-.2zM48.2 198.1l4.4 .2h-4.1z"/>
<path d="M48.2 192.8l5 .2-.3-.2zM48 193l.2-.2 5 .2z"/>
<path d="M48 193h5.2zM47.9 193h5.3z"/>
<path d="M48 197.9l4.9 .2 .3-.2zM48 197.9l4.9 .2h-4.7zM48.2 198.1h4.7zM48.2 198.1h4.7z"/>
<path d="M47.9 193l5.5 .2-.2-.2zM47.7 193.2l.2-.2 5.5 .2z"/>
<path d="M47.9 197.9h5.3zM47.9 197.9h5.3z"/>
<path d="M47.7 193.2l5.8 .1zM47.6 193.3h5.9z"/>
<path d="M47.7 197.7l5.5 .2 .3-.2zM47.7 197.7l5.5 .2h-5.3z"/>
<path d="M47.6 193.3l6.1 .1-.2-.1zM47.6 193.3l6.1 .1h-6.3z"/>
<path d="M47.7 197.7h5.8zM47.7 197.7h5.8z"/>
<path d="M50.6 193.4l3.1 .1zM50.6 193.4l3.1 .1z"/>
<path d="M47.6 197.5l5.9 .2 .2-.2zM47.6 197.5l5.9 .2h-5.8z"/>
<path d="M51 193.5h2.7zM51 193.5h2.7z"/>
<path d="M50.9 197.5h2.8zM50.5 197.5h3.2z"/>
<path d="M51.2 193.5h2.5zM51.2 193.5h2.5z"/>
<path d="M51.3 193.5l2.4 .1zM51.3 193.5l2.4 .1z"/>
<path d="M51.2 197.5h2.5zM50.9 197.5h2.8z"/>
<path d="M51.4 193.6h2.4zM51.4 193.6h2.4z"/>
<path d="M51.3 197.4h2.4zM51.2 197.5h2.5z"/>
<path d="M51.6 193.6l2.3 .1-.1-.1zM51.6 193.6l2.3 .1z"/>
<path d="M51.7 197.3l2 .1 .2-.1zM51.3 197.4l.4-.1 2 .1z"/>
<path d="M51.8 193.7l2.1 .1zM51.8 193.7l2.1 .1z"/>
<path d="M51.9 193.8l2 .1zM51.9 193.8l2 .1z"/>
<path d="M51.9 197.2h2zM51.7 197.3h2.2z"/>
<path d="M51.9 193.9l2.1 .1-.1-.1zM51.9 193.9l2.1 .1h-1.9z"/>
<path d="M51.9 197.2h2zM51.9 197.2h2z"/>
<path d="M52 197l1.9 .2 .1-.2zM51.9 197.2l.1-.2 1.9 .2z"/>
<path d="M52.1 194l2 .1-.1-.1zM52.1 194l2 .1h-1.9z"/>
<path d="M52.2 194.1l1.9 .1zM52.2 194.1l1.9 .1z"/>
<path d="M52.2 196.9l1.8 .1 .1-.1zM52.2 196.9l1.8 .1h-2z"/>
<path d="M52.2 194.2l2 .1-.1-.1zM52.2 194.2l2 .1h-1.9z"/>
<path d="M52.3 196.7l1.8 .2 .1-.2zM52.3 196.7l1.8 .2h-1.9zM52.2 196.9h1.9zM52.2 196.9h1.9z"/>
<path d="M52.3 194.3l1.9 .1v-.1zM52.3 194.3l1.9 .1h-1.8z"/>
<path d="M52.4 194.4l1.9 .3-.1-.3zM52.4 194.4l1.9 .3h-1.8z"/>
<path d="M52.4 196.5h1.8zM52.4 196.5h1.8z"/>
<path d="M52.4 196.5l1.8 .2v-.2zM52.4 196.5l1.8 .2h-1.9z"/>
<path d="M52.5 196.3l1.7 .2 .1-.2zM52.5 196.3l1.7 .2h-1.8z"/>
<path d="M52.5 194.7l1.8 .1zM52.5 194.7l1.8 .1z"/>
<path d="M52.5 194.8l1.9 .3-.1-.3zM52.5 194.8l1.9 .3h-1.8z"/>
<path d="M52.5 196.2l1.8 .1v-.1zM52.5 196.2l1.8 .1h-1.8z"/>
<path d="M52.6 195.9l1.7 .3 .1-.3zM52.6 195.9l1.7 .3h-1.8z"/>
<path d="M52.6 195.1h1.8zM52.6 195.1h1.8z"/>
<path d="M52.6 195.1l1.8 .4v-.4zM52.6 195.1l1.8 .4h-1.8z"/>
<path d="M52.6 195.8l1.8 .1v-.1zM52.6 195.8l1.8 .1h-1.8z"/>
<path d="M52.6 195.5h1.8zM52.6 195.5h1.8z"/>
<path d="M52.6 195.5l1.8 .3v-.3zM52.6 195.5l1.8 .3h-1.8z"/>
<path d="M55 194.6l1.7 3.9v-3.9zM55 194.6l1.7 3.9h-1.7z"/>
<path d="M55 192.4l3.6 2.2-1.8-2.2zM55 192.4l3.6 2.2h-3.6z"/>
<path d="M56.7 194.6l3.4 1.9-1.5-1.9zM56.7 194.6l3.4 1.9h-1.9z"/>
<path d="M58.2 196.5l1.9 .1zM58.2 196.5l1.9 .1z"/>
<path d="M60.1 192.4l1.7 4.1v-4.1zM60.1 192.4l1.7 4.1h-1.7z"/>
<path d="M60.1 196.5l1.7 .1zM60.1 196.5l1.7 .1z"/>
<path d="M58.2 196.6l3.6 2v-2zM58.2 196.6l3.6 2h-2z"/>
</g>
<g fill="#fff" stroke="#fff" stroke-width=".2">
<path d="M47.7 100.3v4l19.8-4zM47.7 104.3l19.8-4v4z"/>
<path d="M88.2 107.1v4.1l50.9-4.1zM88.2 111.2l50.9-4.1v4.1z"/>
<path d="M115.8 66.8v7.3l50.9-7.3zM115.8 74.1l50.9-7.3v7.3z"/>
<path d="M210.1 88.1v4l21.5-4zM210.1 92.1l21.5-4v4z"/>
</g>
<text font-size="8.9" x="179.8" y="198.6">PLAN VIEW</text>
<g font-size="5.3">
<text x="146.3" y="180.3">PALLADIOM SHADE</text>
<text x="228" y="180.3">085604</text>
</g>
<g font-size="4.3">
<text x="46.7" y="18.5">PALLADIOM SHADE</text>
<text x="155" y="18.5">CEILING MOUNT SHADE</text>
<text x="142.4" y="187.5">SCALE: 1/4</text>
<text x="183" y="187.5">VIEW: PLAN</text>
<text x="226.9" y="187.6">REVISION: B</text>
</g>
<g font-size="3.2">
<text x="130.1" y="69.6">20.00&quot; [508mm]</text>
<text x="116.1" y="73.5">MINIMUM WIDTH OF THE SHADE</text>
<text x="210.6" y="90.9">3.375&quot; [86mm]</text>
<text x="48.2" y="103.1">2.00&quot; [51mm]</text>
<text x="88.4" y="109.9">.50&quot; [13mm] MINIMUM LIGHT GAP</text>
</g>
<g font-size="3">
<text x="9.6" y="177.2">SHADE</text>
<text x="22.7" y="177.2">INSTALLED</text>
<text x="41.9" y="177.2">AS</text>
<text x="48.7" y="177.2">PROVIDED</text>
<text x="67.3" y="177.2">BY</text>
<text x="74.1" y="177.2">FACTORY</text>
<text x="91.2" y="177.2">WILL</text>
<text x="101" y="177.2">HAVE</text>
<text x="112" y="177.2">ALL</text>
<text x="120.2" y="177.2">NECESSARY</text>
<text x="9.6" y="180.9">CLEARANCES FOR PROPER OPERATION. IT IS THE RESPONSIBILITY OF THE MASTER</text>
<text x="9.6" y="184.5">TECHNICIAN</text>
<text x="31.8" y="184.5">TO</text>
<text x="39.7" y="184.5">ENSURE</text>
<text x="56" y="184.5">PROPER</text>
<text x="72.5" y="184.5">CLEARANCES</text>
<text x="96.6" y="184.5">ARE</text>
<text x="106.6" y="184.5">MAINTAINED</text>
<text x="128.9" y="184.5">AFTER</text>
<text x="9.4" y="188.2">INSTALLATION.</text>
</g>
</svg>
